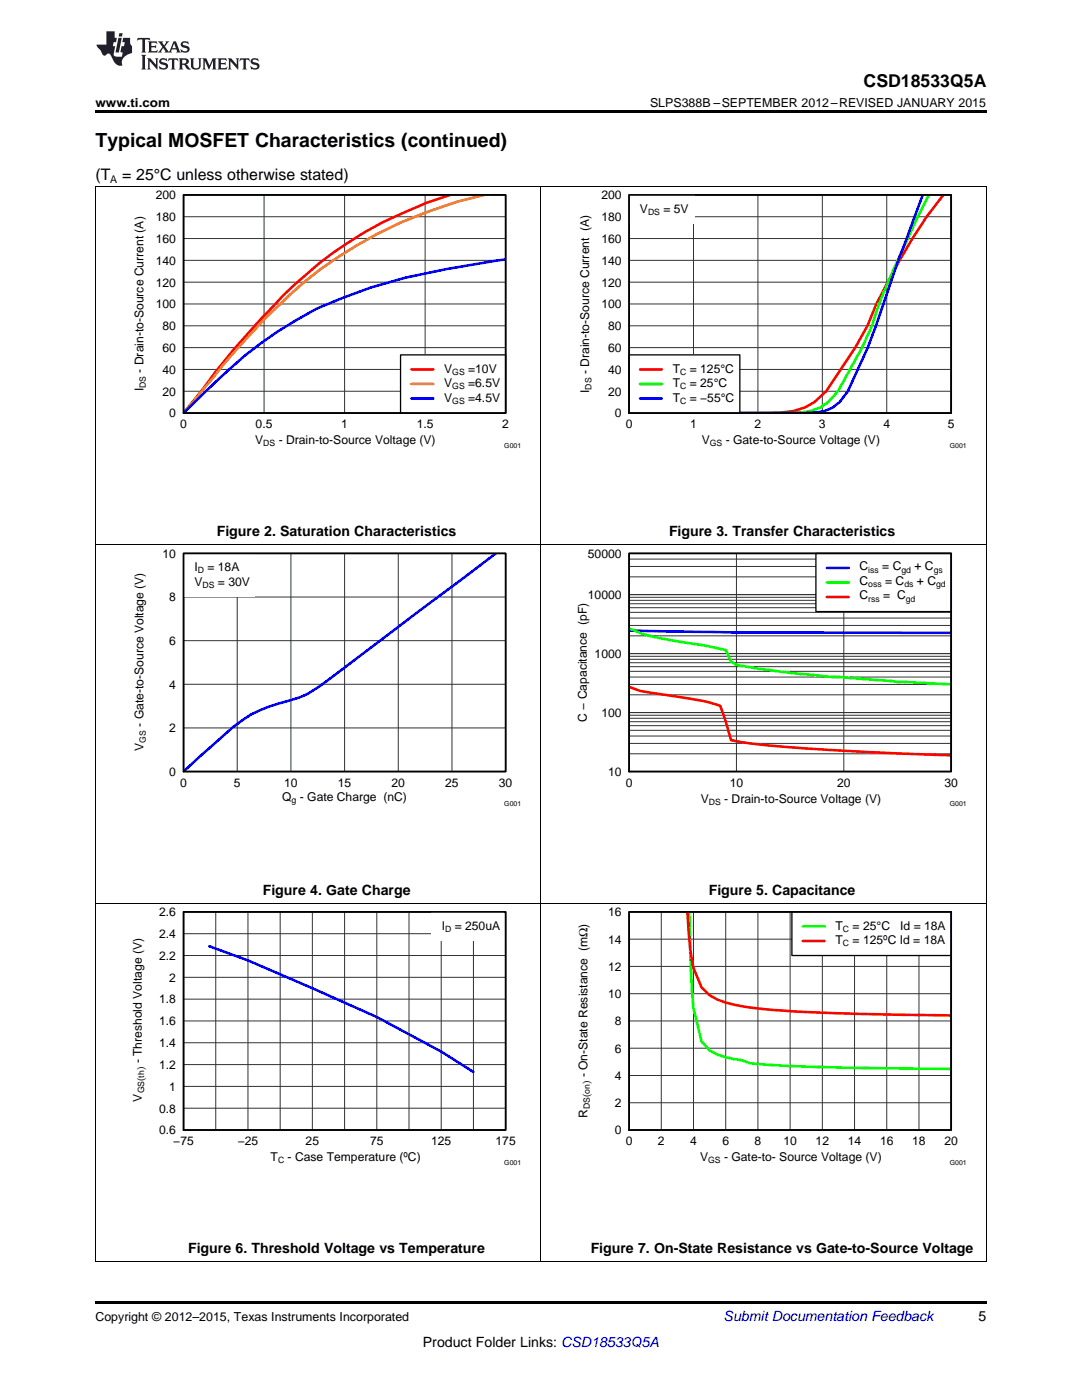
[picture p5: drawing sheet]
<svg xmlns="http://www.w3.org/2000/svg" width="216mm" height="279mm" viewBox="0 0 216 279" stroke-linecap="round" stroke-linejoin="round" font-family="sans-serif">
<path d="M19 259.7h177.8v.5h-177.8z" fill="#000"/>
<path d="M19.1 180.3v71.6M107.9 180.3v71.6M196.8 180.3v71.6M19 251.8h177.8" fill="none" stroke="#000" stroke-width=".2"/>
<path d="M36.6 182h64.3v43.5h-64.3z" fill="none" stroke="#000" stroke-width=".26"/>
<g fill="none" stroke="#333" stroke-width=".2">
<path d="M36.6 182h64.3v43.5h-64.3zM36.6 199.4h64.3M36.6 195h64.3M36.6 190.7h64.3M36.6 186.3h64.3M43.1 182v43.5M49.5 182v43.5M55.9 182v43.5M62.3 182v43.5M68.8 182v43.5M75.2 182v43.5M81.6 182v43.5"/>
<path d="M88 182v43.5M94.5 182v43.5M36.6 216.8h64.3M36.6 212.5h64.3M36.6 208.1h64.3M36.6 203.8h64.3M36.6 221.2h64.3"/>
</g>
<path d="M41.8 188.8l7.7 2.9 25.7 11.3 12.8 6.9 6.5 4" fill="none" stroke="#00f" stroke-width=".52"/>
<path d="M86 182h14.9v5.8h-14.9z" fill="#fff"/>
<path d="M36.6 182h64.3v43.5h-64.3z" fill="none" stroke="#000" stroke-width=".35"/>
<path d="M125.5 182h64.3v43.5h-64.3z" fill="none" stroke="#000" stroke-width=".26"/>
<g fill="none" stroke="#333" stroke-width=".2">
<path d="M125.5 182h64.3v43.5h-64.3zM125.5 198.3h64.3M125.5 192.9h64.3M125.5 187.4h64.3M132 182v43.5M138.4 182v43.5M144.8 182v43.5M151.2 182v43.5M157.7 182v43.5M164.1 182v43.5M170.5 182v43.5M176.9 182v43.5"/>
<path d="M183.4 182v43.5M125.5 214.6h64.3M125.5 209.2h64.3M125.5 203.8h64.3M125.5 220.1h64.3"/>
</g>
<path d="M137.6 181.9l.1 8.5 .7 10.9 1.6 6.5 1.6 1.8a15.5 15.5 0 0 0 6.4 2l1.6 .6a497.2 497.2 0 0 0 37 1.1h3.2" fill="none" stroke="#0f0" stroke-width=".52"/>
<path d="M137.2 181.9a61.4 61.4 0 0 0 1.2 11.3l1.6 3.9a10.7 10.7 0 0 0 6.4 3.4 141 141 0 0 0 19.3 1.7l24.1 .5" fill="none" stroke="#f00" stroke-width=".52"/>
<path d="M158 182h31.8v8.7h-31.8z" fill="#fff"/>
<path d="M36.6 110.4h64.3v43.6h-64.3zM158 182h31.8v8.7h-31.8z" fill="none" stroke="#000" stroke-width=".26"/>
<path d="M160.2 184.9h4.3" fill="none" stroke="#0f0" stroke-width=".52"/>
<path d="M160.2 187.8h4.3" fill="none" stroke="#f00" stroke-width=".52"/>
<path d="M125.5 182h64.3v43.5h-64.3z" fill="none" stroke="#000" stroke-width=".35"/>
<path d="M19.1 108.8v71.5M107.9 108.8v71.5M196.8 108.8v71.5M19 180.3h177.8" fill="none" stroke="#000" stroke-width=".2"/>
<path d="M36.6 110.4h64.3v43.6h-64.3zM36.6 119.1h64.3M47.3 110.4v43.6M58 110.4v43.6M68.8 110.4v43.6M79.5 110.4v43.6M90.2 110.4v43.6M36.6 136.6h64.3M36.6 127.9h64.3M36.6 145.3h64.3" fill="none" stroke="#333" stroke-width=".2"/>
<path d="M99 110.4l-31.7 24a32.2 32.2 0 0 1-7.6 4.8l-2.1 .6a27.4 27.4 0 0 0-14.4 8.3l-6.6 5.9" fill="none" stroke="#00f" stroke-width=".52"/>
<path d="M36.6 110.4h14.4v8.8h-14.4z" fill="#fff"/>
<path d="M36.6 110.4h64.3v43.6h-64.3z" fill="none" stroke="#000" stroke-width=".35"/>
<path d="M125.5 110.4h64.3v43.6h-64.3z" fill="none" stroke="#000" stroke-width=".26"/>
<g fill="none" stroke="#333" stroke-width=".2">
<path d="M125.5 110.4h64.3v43.6h-64.3zM125.5 119.8h64.3M125.5 119.2h64.3M125.5 118.7h64.3M125.5 115.1h64.3M125.5 113.1h64.3M125.5 111.6h64.3M146.9 110.4v43.6M168.4 110.4v43.6M125.5 138.7h64.3M125.5 136.6h64.3M125.5 135.1h64.3"/>
<path d="M125.5 134h64.3M125.5 133h64.3M125.5 132.3h64.3M125.5 131.6h64.3M125.5 131h64.3M125.5 130.4h64.3M125.5 126.9h64.3M125.5 124.8h64.3M125.5 123.4h64.3M125.5 122.2h64.3M125.5 121.3h64.3M125.5 120.5h64.3"/>
<path d="M125.5 150.4h64.3M125.5 148.4h64.3M125.5 146.9h64.3M125.5 145.8h64.3M125.5 144.8h64.3M125.5 144h64.3M125.5 143.3h64.3M125.5 142.7h64.3M125.5 142.2h64.3"/>
</g>
<path d="M125.5 125.8l21.4 .4 42.9 .1" fill="none" stroke="#00f" stroke-width=".52"/>
<path d="M125.5 125.5a44.9 44.9 0 0 0 11.8 2.8l4.3 .7 3.2 .7 1.1 2.3 1 .7a201.8 201.8 0 0 0 24.7 2.8l7.5 .6 10.7 .5" fill="none" stroke="#0f0" stroke-width=".52"/>
<path d="M125.5 137.1a25.3 25.3 0 0 0 7.5 1.6l2.2 .3a47 47 0 0 1 8.5 1.9l2.2 6.8a184 184 0 0 0 21.4 2.1l22.5 1" fill="none" stroke="#f00" stroke-width=".52"/>
<path d="M162.8 110.4h27v11.7h-27z" fill="#fff"/>
<path d="M36.6 38.9h64.3v43.5h-64.3zM162.8 110.4h27v11.7h-27z" fill="none" stroke="#000" stroke-width=".26"/>
<path d="M100.9 51.8l-11.6 1.9a102 102 0 0 0-26.2 7.9 85 85 0 0 0-22 16.4l-4.5 4.4M165 113.3h4.3" fill="none" stroke="#00f" stroke-width=".52"/>
<path d="M165 116.2h4.3" fill="none" stroke="#0f0" stroke-width=".52"/>
<path d="M90 38.8a78.8 78.8 0 0 0-26.4 13.8 97.7 97.7 0 0 0-11.2 10.7l-5.8 6.5-10 12.6M165 119.2h4.3" fill="none" stroke="#f00" stroke-width=".52"/>
<path d="M125.5 110.4h64.3v43.6h-64.3z" fill="none" stroke="#000" stroke-width=".35"/>
<path d="M19.1 37.2v71.6M107.9 37.2v71.6M196.8 37.2v71.6M19 108.7h177.8" fill="none" stroke="#000" stroke-width=".2"/>
<g fill="none" stroke="#333" stroke-width=".2">
<path d="M36.6 38.9h64.3v43.5h-64.3zM52.7 38.9v43.5M68.8 38.9v43.5M84.8 38.9v43.5M36.6 56.3h64.3M36.6 52h64.3M36.6 47.6h64.3M36.6 43.3h64.3M36.6 78.1h64.3M36.6 73.7h64.3M36.6 69.4h64.3M36.6 65h64.3"/>
<path d="M36.6 60.7h64.3"/>
</g>
<path d="M96.8 38.8a86.4 86.4 0 0 0-43.6 24.5l-2.3 2.4a118.1 118.1 0 0 0-8.5 9.8l-5.8 6.9" fill="none" stroke="#ee7600" stroke-width=".52"/>
<path d="M79.9 70.8h21v11.6h-21z" fill="#fff"/>
<path d="M125.5 38.9h64.3v43.5h-64.3zM79.9 70.8h21v11.6h-21z" fill="none" stroke="#000" stroke-width=".26"/>
<path d="M188.2 38.9a113.5 113.5 0 0 0-13.3 21.8l-1.8 4.3-2.4 4.4-5.8 8.7a11.5 11.5 0 0 1-9.2 4.2l-30.2 .1M82.1 73.7h4.4" fill="none" stroke="#f00" stroke-width=".52"/>
<path d="M82.1 76.6h4.4" fill="none" stroke="#ee7600" stroke-width=".52"/>
<path d="M184.1 38.9l-6.4 17.4a152.9 152.9 0 0 1-8.5 21.8 8.3 8.3 0 0 1-8.3 4.3h-35.4M82.1 79.5h4.4" fill="none" stroke="#00f" stroke-width=".52"/>
<path d="M36.6 38.9h64.3v43.5h-64.3z" fill="none" stroke="#000" stroke-width=".35"/>
<g fill="none" stroke="#333" stroke-width=".2">
<path d="M125.5 38.9h64.3v43.5h-64.3zM138.4 38.9v43.5M151.2 38.9v43.5M164.1 38.9v43.5M176.9 38.9v43.5M125.5 56.3h64.3M125.5 52h64.3M125.5 47.6h64.3M125.5 43.3h64.3M125.5 78.1h64.3M125.5 73.7h64.3M125.5 69.4h64.3"/>
<path d="M125.5 65h64.3M125.5 60.7h64.3"/>
</g>
<path d="M185.4 38.9l-2.3 4.4-5.9 13-1.8 4.4-1.4 4.3-2 4.4-4.8 8.7a9.9 9.9 0 0 1-8.8 4.3h-32.9" fill="none" stroke="#0f0" stroke-width=".52"/>
<path d="M125.5 70.8h22.1v11.6h-22.1z" fill="#fff"/>
<path d="M125.5 70.8h22.1v11.6h-22.1z" fill="none" stroke="#000" stroke-width=".26"/>
<path d="M127.7 73.7h4.4" fill="none" stroke="#f00" stroke-width=".52"/>
<path d="M127.7 76.6h4.4" fill="none" stroke="#0f0" stroke-width=".52"/>
<path d="M127.7 79.5h4.4" fill="none" stroke="#00f" stroke-width=".52"/>
<path d="M125.5 38.9h13v5.8h-13z" fill="#fff"/>
<path d="M125.5 38.9h64.3v43.5h-64.3z" fill="none" stroke="#000" stroke-width=".35"/>
<path d="M19 37.2h177.8" fill="none" stroke="#000" stroke-width=".2"/>
<path d="M19 22h177.8v.5h-177.8z" fill="#000"/>
<g fill="#231f20">
<path d="M27.5 7.6l-.1 .5 .4-.2h.6v.1v2.1l-.2 .4h1l-.3-.4v-2.1l.1-.1h.5l.5 .2-.2-.5zM29.5 8.3l.2 .3v1.5l-.2 .4h1.8l.2-.6a1.04 1.04 0 0 1-1.3 .2v-.7h.6l.3 .2v-.6l-.3 .2h-.6v-.6l.8-.1 .4 .3-.2-.5zM31.5 8.3l.9 1.1-.9 1.1h.8l-.2-.2 .5-.7 .4 .7-.2 .2h1.5l-.1-.2 .1-.4h.9l.1 .4-.2 .2h1l-.3-.3-.7-1.9h-.5l-.9 2-.8-1 .9-1h-.8l.1 .3-.3 .5-.4-.6 .2-.2zM34.7 8.6l.4 1h-.7zM36.3 8.4a.63 .63 0 0 0-.2 .7 .63 .63 0 0 0 .6 .4l.6 .2 .1 .2a.75 .75 0 0 1-.7 .4 .75 .75 0 0 1-.6-.5l.1 .7 .1-.1a1.11 1.11 0 0 0 1.5-.6 1.13 1.13 0 0 0-1.2-.8l-.1-.4a1.04 1.04 0 0 1 1.2 .2l-.2-.5-.1 .1-.5-.2zM28.2 10.9l.2 .4v2.2l-.2 .4h1l-.3-.4v-2.2l.3-.4zM29.3 11.6l.3 .4v1.5l-.3 .4h.8l-.2-.4v-1.3l1.5 1.7v-1.9l.2-.4h-.7l.2 .4v.9l-1.1-1.3zM32 11.8a.62 .62 0 0 0-.2 .7 .62 .62 0 0 0 .6 .4l.6 .1 .1 .3a.76 .76 0 0 1-.7 .3 .76 .76 0 0 1-.6-.4l.1 .7 .1-.1a1.11 1.11 0 0 0 1.5-.6 1.13 1.13 0 0 0-1.2-.8l-.1-.4a1.04 1.04 0 0 1 1.2 .2l-.2-.6-.1 .1-.5-.1zM33.7 11.6l-.2 .6a.61 .61 0 0 1 .8-.3v1.6l-.2 .4h.9l-.2-.4v-1.6a.63 .63 0 0 1 .8 .3l-.2-.6zM35.6 11.6l.3 .4v1.5l-.3 .4h1l-.2-.2v-.8l.5 .2a.76 .76 0 0 0 1.2 .7l-1-1a.58 .58 0 0 0 .6-.5 .58 .58 0 0 0-.5-.6zM36.4 11.9h.1a.45 .45 0 0 1 .5 .1 .45 .45 0 0 1 .1 .5l-.7 .2zM37.9 11.6l.2 .2a2.17 2.17 0 0 0 .3 1.9 .99 .99 0 0 0 1.6-.6v-1.1l.2-.4h-.7l.2 .2a1.92 1.92 0 0 1-.2 1.8 .6 .6 0 0 1-.9-.5v-1.1l.2-.4zM40.4 11.6l.2 .4v1.5l-.2 .4h.7l-.2-.4v-1.4l.8 1.8 .8-1.8v1.4l-.2 .4h.9l-.2-.4v-1.5l.2-.4h-.8l-.6 1.5-.6-1.5zM43.4 11.6l.2 .4v1.5l-.2 .4h1.8l.2-.6a1.04 1.04 0 0 1-1.3 .1v-.6h.5l.4 .2v-.6l-.4 .2h-.5v-.7h.8l.3 .3-.1-.6zM45.5 11.6l.2 .4v1.5l-.2 .4h.7l-.2-.4v-1.3l1.5 1.7v-1.9l.2-.4h-.7l.2 .4v.9l-1.1-1.3zM47.9 11.6l-.1 .6a.61 .61 0 0 1 .8-.3v1.6l-.3 .4h1l-.3-.4 .1-1.6a.63 .63 0 0 1 .7 .3l-.1-.6zM50.2 11.8a.62 .62 0 0 0-.2 .7 .62 .62 0 0 0 .6 .4l.6 .1 .2 .3a.76 .76 0 0 1-.8 .3 .76 .76 0 0 1-.6-.4l.1 .7 .2-.1a1.11 1.11 0 0 0 1.5-.6 1.13 1.13 0 0 0-1.3-.8l-.1-.4a1.04 1.04 0 0 1 1.2 .2l-.1-.6-.2 .1-.5-.1z"/>
<path d="M21.2 6.3v2.6h-1.9l.1 .4 .7 .9a.91 .91 0 0 0 1 .8 .56 .56 0 0 1 .5-.3 .56 .56 0 0 1 .5 .3l.4 .8a1.53 1.53 0 0 0 1.9 1.2 1.54 1.54 0 0 1 1-2.1l.9-.3v-1.4a1.52 1.52 0 0 1-.3-1.6h-1.4l-.2 .8h.5l-.2 .8h-.4l-.2 1v.2l.4 .1-.2 .8a1.93 1.93 0 0 1-1.6-.3l.3-1.8h-.5l.2-.8h.4l.2-.8h-.4v-1.3zM23.6 7.6l-.6 2.9h.7l.6-2.9zM23.8 6.6l-.1 .7h.6l.2-.7z"/>
</g>
<text font-size="3.9" x="19" y="29.3">Typical MOSFET Characteristics (continued)</text>
<text font-size="3.5" x="172.3" y="17.3">CSD18533Q5A</text>
<g font-size="3.2">
<text x="19" y="36">(T</text>
<text x="24.4" y="36">= 25°C unless otherwise stated)</text>
</g>
<g font-size="2.8">
<text x="43.3" y="107">Figure 2. Saturation Characteristics</text>
<text x="133.5" y="107">Figure 3. Transfer Characteristics</text>
<text x="52.4" y="178.6">Figure 4. Gate Charge</text>
<text x="141.4" y="178.6">Figure 5. Capacitance</text>
<text x="37.5" y="250.1">Figure 6. Threshold Voltage vs Temperature</text>
<text x="117.9" y="250.1">Figure 7. On-State Resistance vs Gate-to-Source Voltage</text>
<text x="195.3" y="263.6">5</text>
<text x="84.4" y="268.9">Product Folder Links: CSD18533Q5A</text>
</g>
<text font-size="2.8" fill="#0000c8" x="144.4" y="263.6">Submit Documentation Feedback</text>
<g font-size="2.5">
<text x="19" y="21.4">www.ti.com</text>
<text x="129.7" y="21.4">SLPS388B –SEPTEMBER 2012–REVISED JANUARY 2015</text>
<text x="19" y="263.6">Copyright © 2012–2015, Texas Instruments Incorporated</text>
</g>
<g font-size="2.4">
<text x="31.1" y="39.8">200</text>
<text x="120" y="39.8">200</text>
<text x="31.1" y="44.1">180</text>
<text x="120" y="44.1">180</text>
<text x="127.7" y="42.4">V</text>
<text x="132.4" y="42.4">= 5V</text>
<text x="31.1" y="52.8">140</text>
<text x="31.1" y="48.5">160</text>
<text x="120" y="52.8">140</text>
<text x="120" y="48.5">160</text>
<text x="31.1" y="57.2">120</text>
<text x="120" y="57.2">120</text>
<text x="31.1" y="61.5">100</text>
<text x="32.4" y="65.9">80</text>
<text x="120" y="61.5">100</text>
<text x="121.3" y="65.9">80</text>
<text x="32.4" y="70.2">60</text>
<text x="121.3" y="70.2">60</text>
<text x="28.7" y="74.4" transform="rotate(-90 28.7 74.4)">- Drain-to-Source Current (A)</text>
<text x="32.4" y="74.6">40</text>
<text x="88.6" y="74.4">V</text>
<text x="88.6" y="77.3">V</text>
<text x="93.4" y="74.4">=10V</text>
<text x="93.4" y="77.3">=6.5V</text>
<text x="117.6" y="74.7" transform="rotate(-90 117.6 74.7)">- Drain-to-Source Current (A)</text>
<text x="121.3" y="74.6">40</text>
<text x="134.2" y="74.4">T</text>
<text x="134.2" y="77.3">T</text>
<text x="137.6" y="74.4">= 125°C</text>
<text x="137.6" y="77.3">= 25°C</text>
<text x="28.7" y="78.1" transform="rotate(-90 28.7 78.1)">I</text>
<text x="32.4" y="79">20</text>
<text x="33.8" y="83.3">0</text>
<text x="88.6" y="80.2">V</text>
<text x="93.4" y="80.2">=4.5V</text>
<text x="117.6" y="78.5" transform="rotate(-90 117.6 78.5)">I</text>
<text x="121.3" y="79">20</text>
<text x="122.7" y="83.3">0</text>
<text x="134.2" y="80.2">T</text>
<text x="137.6" y="80.2">= −55°C</text>
<text x="36" y="85.4">0</text>
<text x="50.9" y="88.6">V</text>
<text x="51" y="85.4">0.5</text>
<text x="55.6" y="88.6">- Drain-to-Source Voltage (V)</text>
<text x="68.1" y="85.4">1</text>
<text x="83.1" y="85.4">1.5</text>
<text x="100.2" y="85.4">2</text>
<text x="124.9" y="85.4">0</text>
<text x="137.7" y="85.4">1</text>
<text x="140" y="88.6">V</text>
<text x="144.8" y="88.6">- Gate-to-Source Voltage (V)</text>
<text x="150.6" y="85.4">2</text>
<text x="163.4" y="85.4">3</text>
<text x="176.3" y="85.4">4</text>
<text x="189.1" y="85.4">5</text>
<text x="32.4" y="111.3">10</text>
<text x="38.8" y="114">I</text>
<text x="41.4" y="114">= 18A</text>
<text x="117.3" y="111.3">50000</text>
<text x="171.5" y="113.8">C</text>
<text x="176" y="113.8">= C</text>
<text x="182.5" y="113.8">+ C</text>
<text x="38.8" y="116.9">V</text>
<text x="43.5" y="116.9">= 30V</text>
<text x="117.3" y="119.5">10000</text>
<text x="171.5" y="116.7">C</text>
<text x="171.5" y="119.6">C</text>
<text x="176.2" y="119.6">= C</text>
<text x="176.6" y="116.7">= C</text>
<text x="183" y="116.7">+ C</text>
<text x="33.8" y="120">8</text>
<text x="33.8" y="128.7">6</text>
<text x="118.7" y="131.3">1000</text>
<text x="33.8" y="137.4">4</text>
<text x="120" y="143.1">100</text>
<text x="28.6" y="149.8" transform="rotate(-90 28.6 149.8)">V</text>
<text x="28.6" y="145.1" transform="rotate(-90 28.6 145.1)">- Gate-to-Source Voltage (V)</text>
<text x="33.8" y="146.1">2</text>
<text x="117.1" y="144.1" transform="rotate(-90 117.1 144.1)">C − Capacitance (pF)</text>
<text x="33.8" y="154.8">0</text>
<text x="121.3" y="154.8">10</text>
<text x="36" y="157">0</text>
<text x="46.7" y="157">5</text>
<text x="56.3" y="159.9">Q - Gate Charge (nC)</text>
<text x="56.7" y="157">10</text>
<text x="67.4" y="157">15</text>
<text x="78.1" y="157">20</text>
<text x="88.8" y="157">25</text>
<text x="99.5" y="157">30</text>
<text x="124.9" y="157">0</text>
<text x="139.8" y="160.2">V</text>
<text x="144.5" y="160.2">- Drain-to-Source Voltage (V)</text>
<text x="145.6" y="157">10</text>
<text x="167" y="157">20</text>
<text x="188.4" y="157">30</text>
<text x="31.8" y="182.9">2.6</text>
<text x="88.1" y="185.5">I</text>
<text x="90.7" y="185.5">= 250uA</text>
<text x="121.3" y="182.9">16</text>
<text x="166.7" y="185.5">T</text>
<text x="170.1" y="185.5">= 25°C</text>
<text x="179.6" y="185.5">Id = 18A</text>
<text x="31.8" y="191.6">2.2</text>
<text x="31.8" y="187.2">2.4</text>
<text x="121.3" y="188.3">14</text>
<text x="166.7" y="188.4">T</text>
<text x="170.1" y="188.4">= 125ºC Id = 18A</text>
<text x="33.8" y="195.9">2</text>
<text x="121.3" y="193.7">12</text>
<text x="31.8" y="200.3">1.8</text>
<text x="121.3" y="199.2">10</text>
<text x="31.8" y="209">1.4</text>
<text x="31.8" y="204.6">1.6</text>
<text x="122.7" y="204.6">8</text>
<text x="28.3" y="212.2" transform="rotate(-90 28.3 212.2)">- Threshold Voltage (V)</text>
<text x="31.8" y="213.3">1.2</text>
<text x="117.2" y="215" transform="rotate(-90 117.2 215)">- On-State Resistance (mΩ)</text>
<text x="122.7" y="215.5">4</text>
<text x="122.7" y="210.1">6</text>
<text x="28.3" y="219.8" transform="rotate(-90 28.3 219.8)">V</text>
<text x="33.8" y="217.7">1</text>
<text x="122.7" y="220.9">2</text>
<text x="31.8" y="226.4">0.6</text>
<text x="31.8" y="222">0.8</text>
<text x="117.2" y="223.1" transform="rotate(-90 117.2 223.1)">R</text>
<text x="122.7" y="226.4">0</text>
<text x="34.6" y="228.5">−75</text>
<text x="47.4" y="228.5">−25</text>
<text x="54" y="231.7">T</text>
<text x="57.4" y="231.7">- Case Temperature (ºC)</text>
<text x="61" y="228.5">25</text>
<text x="73.8" y="228.5">75</text>
<text x="86" y="228.5">125</text>
<text x="98.9" y="228.5">175</text>
<text x="124.9" y="228.5">0</text>
<text x="131.3" y="228.5">2</text>
<text x="137.7" y="228.5">4</text>
<text x="139.7" y="231.7">V</text>
<text x="144.1" y="228.5">6</text>
<text x="144.5" y="231.7">- Gate-to- Source Voltage (V)</text>
<text x="150.6" y="228.5">8</text>
<text x="156.3" y="228.5">10</text>
<text x="162.7" y="228.5">12</text>
<text x="169.2" y="228.5">14</text>
<text x="175.6" y="228.5">16</text>
<text x="182" y="228.5">18</text>
<text x="188.4" y="228.5">20</text>
</g>
<g font-size="2.1">
<text x="22" y="36.6">A</text>
<text x="28.8" y="215.7" transform="rotate(-90 28.8 215.7)">( )</text>
<text x="117.7" y="219" transform="rotate(-90 117.7 219)">(</text>
<text x="117.7" y="216.4" transform="rotate(-90 117.7 216.4)">)</text>
</g>
<g font-size="1.7">
<text x="129.3" y="42.9">DS</text>
<text x="29.1" y="77.4" transform="rotate(-90 29.1 77.4)">DS</text>
<text x="90.2" y="74.8">GS</text>
<text x="90.2" y="77.7">GS</text>
<text x="118" y="77.8" transform="rotate(-90 118 77.8)">DS</text>
<text x="135.7" y="74.8">C</text>
<text x="135.7" y="77.7">C</text>
<text x="90.2" y="80.6">GS</text>
<text x="135.7" y="80.6">C</text>
<text x="52.5" y="89.1">DS</text>
<text x="141.6" y="89.1">GS</text>
<text x="39.5" y="114.4">D</text>
<text x="40.4" y="117.3">DS</text>
<text x="173.3" y="114.3">iss</text>
<text x="173.3" y="117.2">oss</text>
<text x="179.9" y="114.3">gd</text>
<text x="180.5" y="117.2">ds</text>
<text x="186.3" y="114.3">gs</text>
<text x="186.8" y="117.2">gd</text>
<text x="173.3" y="120.1">rss</text>
<text x="180.7" y="120.1">gd</text>
<text x="29.1" y="148.2" transform="rotate(-90 29.1 148.2)">GS</text>
<text x="58.2" y="160.3">g</text>
<text x="141.4" y="160.6">DS</text>
<text x="88.8" y="186">D</text>
<text x="168.2" y="186">C</text>
<text x="168.2" y="188.9">C</text>
<text x="28.8" y="218.2" transform="rotate(-90 28.8 218.2)">GS th</text>
<text x="117.7" y="221.4" transform="rotate(-90 117.7 221.4)">DS on</text>
<text x="55.5" y="232.2">C</text>
<text x="141.3" y="232.2">GS</text>
</g>
<g font-size="1.4">
<text x="100.6" y="89.3">G001</text>
<text x="189.5" y="89.3">G001</text>
<text x="100.6" y="160.9">G001</text>
<text x="189.5" y="160.9">G001</text>
<text x="100.6" y="232.4">G001</text>
<text x="189.5" y="232.4">G001</text>
</g>
</svg>
